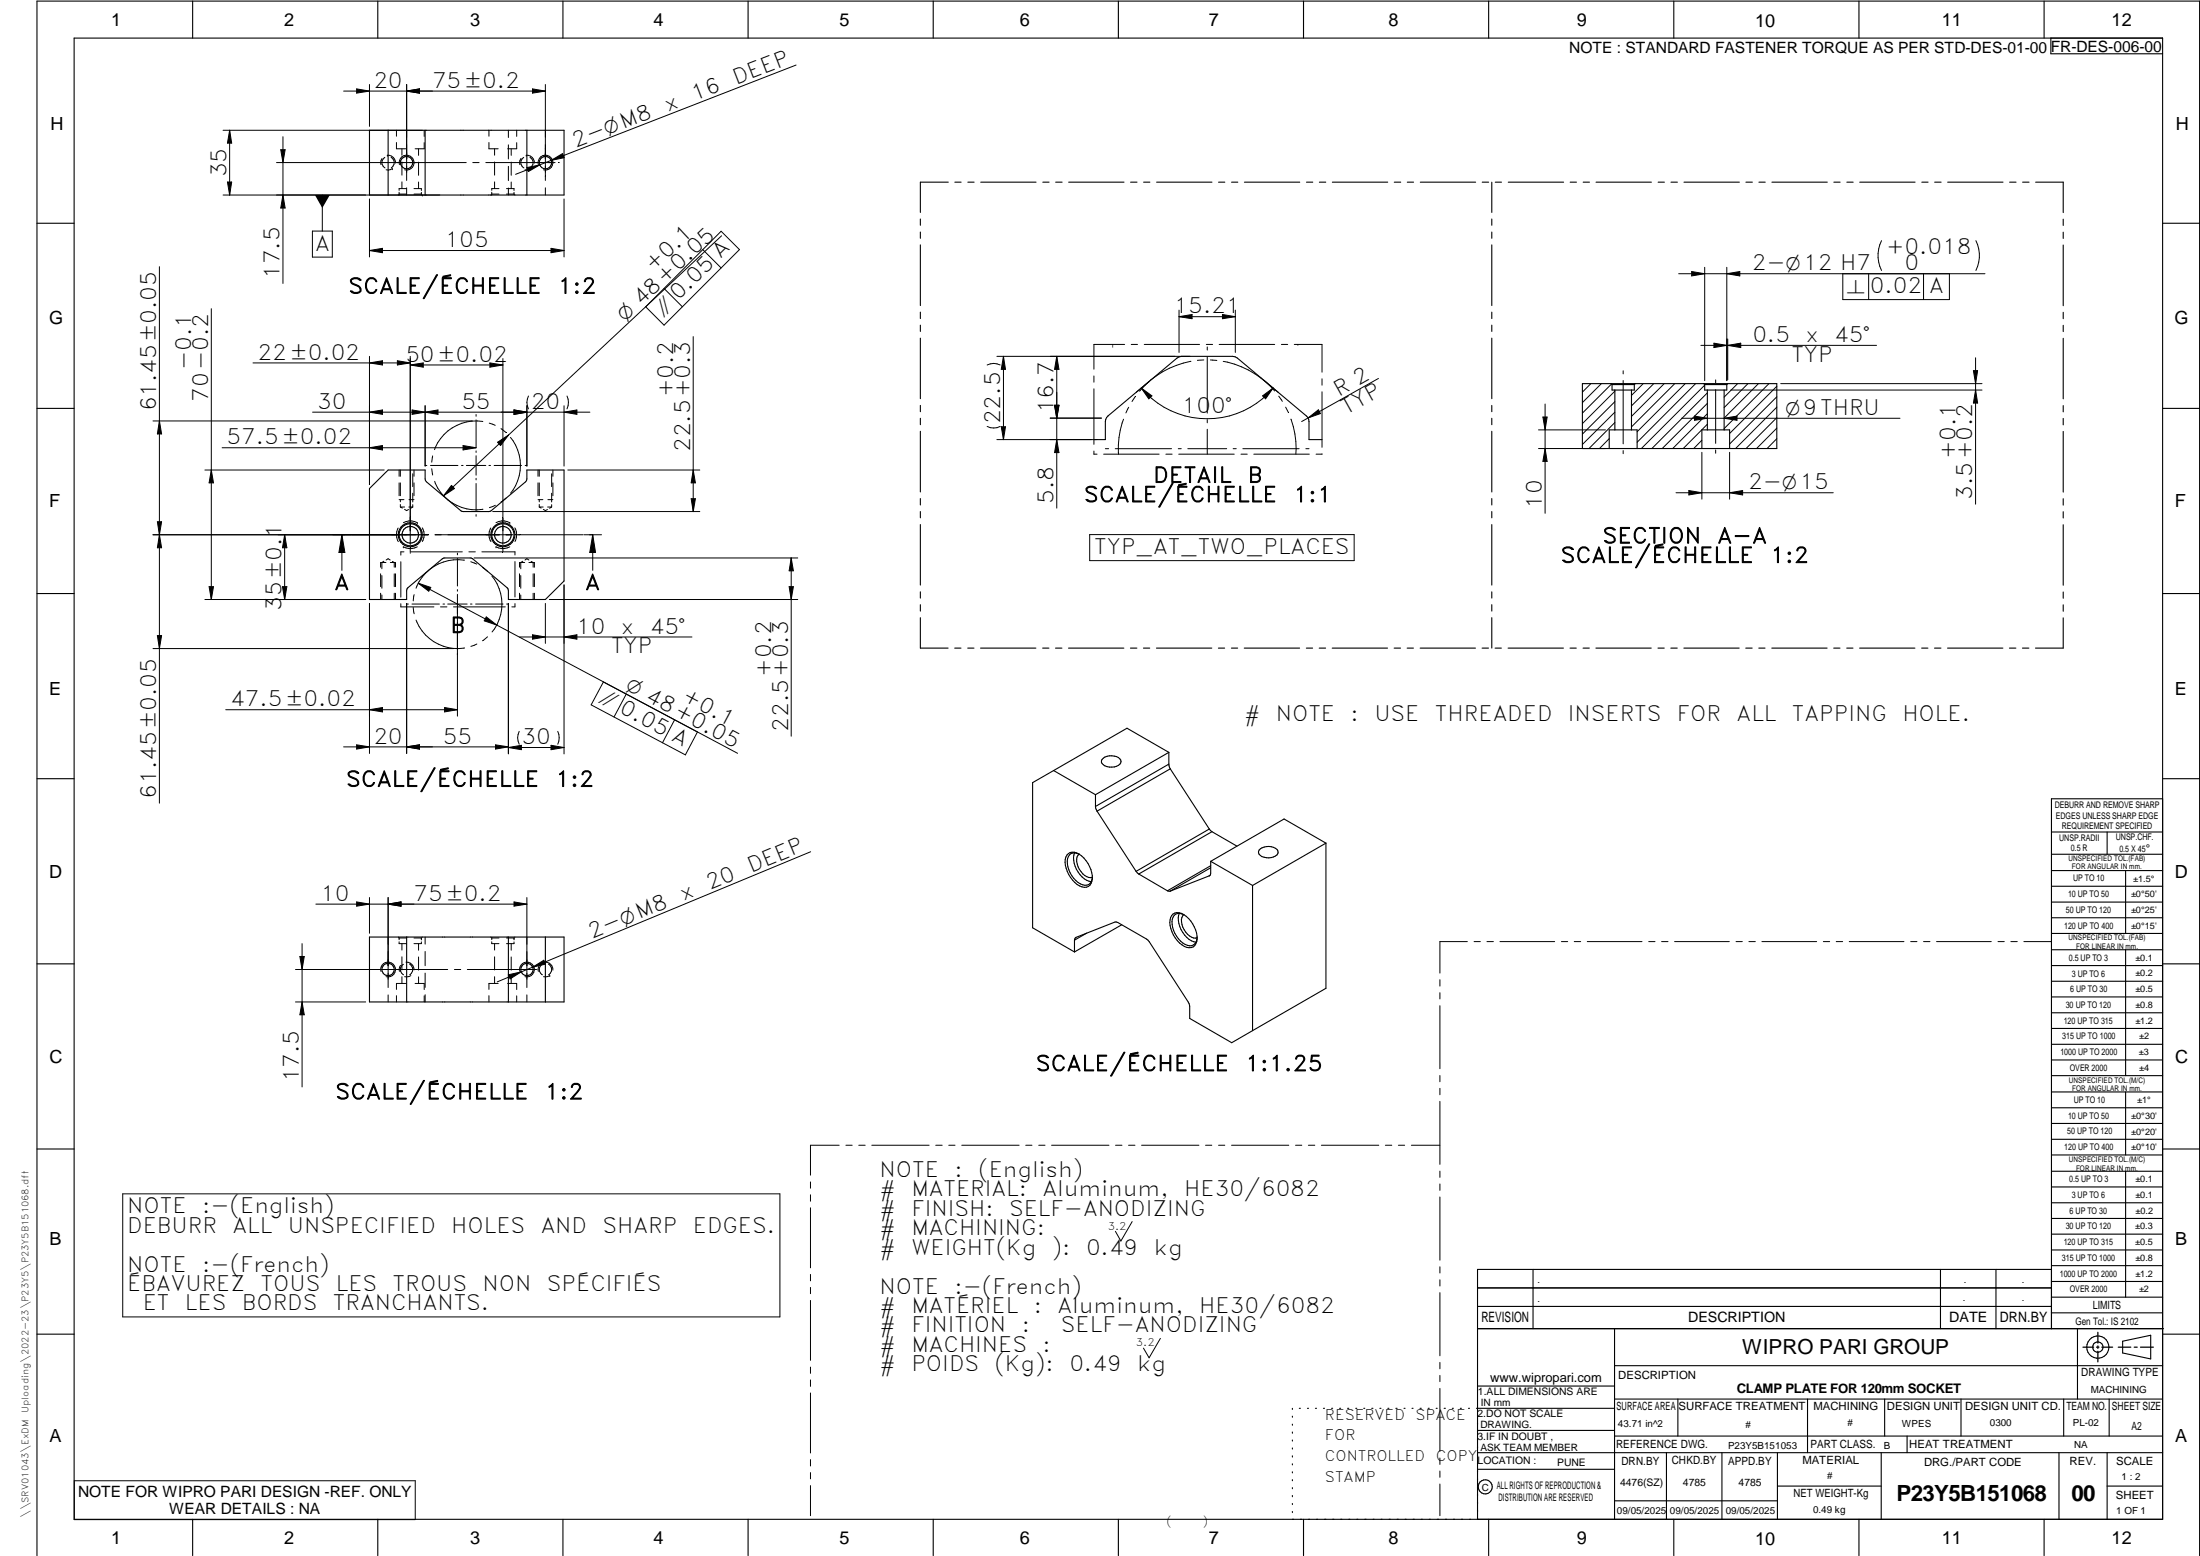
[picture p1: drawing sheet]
<svg xmlns="http://www.w3.org/2000/svg" width="594mm" height="420mm" viewBox="0 0 594 420" stroke-linecap="round" stroke-linejoin="round" font-family="sans-serif">
<g fill="none" stroke="#000" stroke-width=".3">
<path d="M20 10.3h564v400h-564zM52 .3v10M102 .3v10M152 .3v10M202 .3v10M252 .3v10M302 .3v10M352 .3v10M402 .3v10M452 .3v10M502 .3v10M552 .3v10"/>
<path d="M553.8 10.3v4.2h30.2M99.8 35.2h52.5v17.5h-52.5zM104.8 35.2v17.5M114.8 35.2v17.5M142.3 35.2v17.5M248.5 59.1v1.7M256.1 49.2h-7.6v8.2M257.8 49.2h1.7M261.4 49.2h1.7M264.8 49.2h15M281.6 49.2h1.7M285.1 49.2h1.7"/>
<path d="M288.6 49.2h14.9M305.3 49.2h1.7M308.8 49.2h1.7M312.3 49.2h15M329.1 49.2h1.6M332.6 49.2h1.7M336 49.2h15M352.8 49.2h1.7M356.3 49.2h1.7M359.8 49.2h14.9M376.5 49.2h1.7M380 49.2h1.7"/>
<path d="M383.5 49.2h15M400.3 49.2h1.7M402.8 49.2v8.2M402.8 59.1v1.7M403.8 49.2h1.7M407.3 49.2h14.9M424 49.2h1.7M427.5 49.2h1.7M431 49.2h14.9M447.8 49.2h1.6M451.2 49.2h1.8M454.7 49.2h15"/>
<path d="M471.5 49.2h1.7M475 49.2h1.7M478.5 49.2h14.9M495.2 49.2h1.7M498.7 49.2h1.7M502.2 49.2h14.9M519 49.2h1.7M522.4 49.2h1.8M525.9 49.2h15M542.7 49.2h1.7M546.2 49.2h1.7M549.7 49.2h7.4v8.2"/>
<path d="M557.1 59.2v1.7M10 60.3h10M248.5 62.7v1.6M248.5 66.1v16.4M402.8 62.7v1.6M402.8 66.1v16.4M557.1 62.7v1.7M557.1 66.2v16.3M584 60.3h10M248.5 84.3v1.7M248.5 87.8v1.7M248.5 91.3v16.4"/>
<path d="M402.8 84.3v1.7M402.8 87.8v1.7M402.8 91.3v16.4M557.1 84.3v1.8M557.1 87.8v1.7M557.1 91.4v16.3M10 110.3h10M248.5 109.5v1.7M248.5 112.9v1.8M248.5 116.5v16.3M295.4 118.7h3.1v-4.9l.3-1.1 19-16 1.3-.5h13.8l1.2 .5 19.1 16 .3 1.1v4.9h3.5M402.8 109.5v1.7"/>
<path d="M402.8 112.9v1.8M402.8 116.5v16.3M427.3 103.6h52.5v17.5h-52.5zM435.1 103.6l.2 .2M435.3 103.8h6M435.3 103.8v1.5h6v-1.5M436.1 105.3v10.8M440.6 105.3v10.8M441.6 103.6l-.3 .2M460.1 103.6l.2 .2M460.3 103.8h6M460.3 103.8v1.5h6v-1.5"/>
<path d="M461 105.3v10.8M465.6 105.3v10.8M466.5 103.6l-.2 .2M557.1 109.5v1.7M557.1 113v1.7M557.1 116.5v16.4M584 110.3h10M99.8 131.9l5-5h10v2.4l.3 .8 9.4 7.8 .6 .2h6.9l.6-.2 9.3-7.8 .4-.8v-2.4h10v30l-5 5h-10v-2.4l-.4-.8-9.3-7.8-.6-.2h-6.9l-.6 .2-9.4 7.8-.3 .8v2.4h-10zM248.5 134.6v1.8M248.5 138.1v1.7M402.8 134.6v1.8M402.8 138.1v1.7"/>
<path d="M434.5 121.1v-5h7.6v5M459.6 121.1v-5h7.5v5M557.1 134.7v1.7M557.1 138.2v1.7M248.5 141.6v16.4M248.5 159.8v1.7M402.8 141.6v16.4M402.8 159.8v1.7M557.1 141.7v16.3M557.1 159.9v1.6M10 160.3h10M248.5 166.8v8.2h7.5"/>
<path d="M248.5 163.3v1.7M257.8 175h1.7M261.3 175h1.7M264.8 175h14.9M281.6 175h1.6M285 175h1.8M288.5 175h15M305.3 175h1.7M308.8 175h1.7M312.3 175h14.9M329 175h1.7M332.5 175h1.7"/>
<path d="M336 175h14.9M352.8 175h1.7M356.2 175h1.8M359.7 175h15M376.5 175h1.7M380 175h1.7M383.5 175h14.9M400.2 175h1.7M402.8 163.3v1.7M402.8 166.8v8.2M403.7 175h1.7M407.2 175h15"/>
<path d="M424 175h1.7M427.5 175h1.7M430.9 175h15M447.7 175h1.7M451.2 175h1.7M454.7 175h14.9M471.4 175h1.8M474.9 175h1.7M478.4 175h15M495.2 175h1.7M498.7 175h1.7M502.2 175h14.9"/>
<path d="M518.9 175h1.7M522.4 175h1.7M525.9 175h14.9M542.6 175h1.8M546.1 175h1.8M557.1 166.8v8.2h-7.5M557.1 163.3v1.8M584 160.3h10M10 210.3h10M284.5 208.1l11.3 6.5M295.8 214.6v3.2M295.8 217.8l.4 1.2"/>
<path d="M296.2 219l10.6 16.3M297.9 204.7a3.6 3.6 0 0 1 4.7 .5 1.63 1.63 0 0 1-1.7 1.9h-.7a2.3 2.3 0 0 1-2.8-1.7zM315.6 206.3l-19.8 11.5M315.6 206.3l.4 1.3M315.6 203.2l-11.3-6.6-25.5 14.7v39.2l11.3 6.5M315.6 203.2l-19.8 11.4M315.6 203.2v3.1M316 207.6l10.6 16.3M316 207.6l-19.8 11.4M584 215.7h-30v143.1M584 210.3h10M290.2 230.3a6.5 6.5 0 0 0 4.5 7.8"/>
<path d="M290.2 230.3l1.3 .4M290.2 230.3a2.16 2.16 0 0 0-2 3 6.6 6.6 0 0 0 4.8 5.8 1.98 1.98 0 0 0 2-2.3M291.4 230.6a3.6 3.6 0 0 0 .5 4.8 2.89 2.89 0 0 0 3.1 1.5M291.4 230.6a7.8 7.8 0 0 1 3.4 7.4l-.5 1-.4 .4M291.4 230.6a2.29 2.29 0 0 0-2.7-.3 2.29 2.29 0 0 0-1.1 2.5 7.9 7.9 0 0 0 4.6 6.7l1.2 .1 .5-.2M306.8 235.3l.7 .7M307.5 236l7.7 4.5M326.5 236.5l-10.5 4.1M326.6 223.9l.7 .7M326.6 223.9l-19.8 11.4M326.7 236.4l-.2 .1M326.9 234.3l-10.9 6.3"/>
<path d="M326.9 233.8l-11.7 6.7M326.9 232.6l11.3 6.5M326.9 232.6v3.2l-.1 .5-.3 .2M327.3 224.6l6.7 3.9M327.3 224.6l-19.8 11.4M338.2 239.1v39.2M340.4 229.2a3.6 3.6 0 0 1 4.7 .5 1.56 1.56 0 0 1-1.8 1.9h-1.3a1.92 1.92 0 0 1-2.2-1.7zM358 227.7v39.2l-19.8 11.4M358 227.7l-11.3-6.6-19.8 11.5M358 227.7l-19.8 11.4M554 224.7h30M554 230.7h30"/>
<path d="M554 235.1h30M554 239.3h30M569 224.7v6M574 235.1v17M99.8 253h52.5v17.6h-52.5zM109.8 253v17.6M137.3 253v17.6M147.3 253v17.6M290.1 253.9l.5-.8 10.5-4.1 .7 .1 7.8 4.5 .7 .7 10.6 16.3 .4 1.2v3.2l11.3 6.6 5.6-3.3M290.1 253.9v3.1M293.4 252l-3.3 1.9M302.9 249.7l-12.8 7.3"/>
<path d="M315.2 240.5l.8 .1M316.8 246.8a2.9 2.9 0 0 1 3.5 .6 7 7 0 0 1 2.6 7.4 2.26 2.26 0 0 1-3.7 .3 7.5 7.5 0 0 1-3.1-7.3zM318.5 246.6a6.5 6.5 0 0 0 4.5 7.8M319.7 247a3.8 3.8 0 0 0 .5 4.7 2.89 2.89 0 0 0 3.1 1.5M319.7 247a2.02 2.02 0 0 0-2.2-.2 2.02 2.02 0 0 0-1 2.1 6.9 6.9 0 0 0 4.8 6.5 1.99 1.99 0 0 0 2-2.3M554 243.6h30M554 247.8h30M554 252.1h30M554 256.5h30M574 256.5v33.9M10 260.3h10M554 260.7h30"/>
<path d="M554 265h30M554 269.2h30M554 273.5h30M554 277.7h30M584 260.3h10M554 282h30M554 286.2h30M554 290.4h30M554 294.9h30M554 299.1h30M574 294.9v17M10 310.3h10"/>
<path d="M554 303.4h30M554 307.6h30M554 311.9h30M554 316.3h30M574 316.3v34M584 310.3h10M554 320.5h30M554 324.8h30M554 329h30M554 333.2h30M554 337.5h30M399 358.8h185.2"/>
<path d="M399 352.8h155M399 347.8h155M414 342.8v16M436 358.8v51.5M524 342.8v16M539 342.8v16M554 341.8h30M554 346h30M554 350.3h30M554 354.5h30M554 342.8h-155v67.5M561 358.8v19"/>
<path d="M10 360.3h10M399 374.3h37M436 377.8h148M453.1 377.8v10M488.1 377.8v14.5M508.9 377.8v10M529.5 377.8v10M557.3 377.8v10M569.5 377.8v10M573.2 362.2l7.6-1.6v6.3l-7.6-1.6zM584 368.8h-148M584 360.3h10"/>
<path d="M349 380.3v.3M349 382.4v.3M349 384.6v.3M349 386.7v.3M349 388.8v.3M349 391v.3M349 393.1v.3M349 395.3v.3M349 397.4v.3M349 399.5v.3M350.9 380.3h.2M353.1 380.3h.2"/>
<path d="M355.2 380.3h.3M357.4 380.3h.3M359.6 380.3h.3M361.7 380.3h.3M363.9 380.3h.3M366.1 380.3h.3M368.3 380.3h.2M370.4 380.3h.3M372.6 380.3h.3M374.8 380.3h.3M376.9 380.3h.4M379.1 380.3h.3"/>
<path d="M381.3 380.3h.3M383.4 380.3h.4M385.6 380.3h.3M387.8 380.3h.3M390 380.3h.3M392.2 380.3h.3M394.3 380.3h.3M396.5 380.3h.3M398.7 380.3h37.3M399 396.7h37M399 392.3h185M399 386.2h37"/>
<path d="M436 387.8h148M450 392.3v18M465 392.3v18M480 392.3v18M508 392.3v18M515 387.8v4.5M556 392.3v18M569 392.3v18M52 410.3v9.7M102 410.3v9.7M152 410.3v9.7M202 410.3v9.7"/>
<path d="M252 410.3v9.7M302 410.3v9.7M349 401.7v.3M349 403.8v.4M349 406v.3M349 408.1v.3M352 410.3v9.7M402 410.3v9.7M436 405.3h44M452 410.3v9.7M480 401.3h28M502 410.3v9.7"/>
<path d="M552 410.3v9.7M569 401.3h15M10 420v-419.7h584v419.7"/>
<circle cx="109.8" cy="43.9" r="1.66"/>
<circle cx="147.3" cy="43.9" r="1.67"/>
<circle cx="110.8" cy="144.4" r="2.25"/>
<circle cx="110.8" cy="144.4" r="3.3"/>
<circle cx="110.8" cy="144.4" r="2.99"/>
<circle cx="135.8" cy="144.4" r="2.26"/>
<circle cx="135.8" cy="144.4" r="3"/>
<circle cx="135.8" cy="144.4" r="3.3"/>
<circle cx="104.8" cy="261.8" r="1.67"/>
<circle cx="142.3" cy="261.8" r="1.67"/>
<circle cx="566.5" cy="363.7" r="1.39"/>
<circle cx="566.5" cy="363.8" r="3"/>
<circle cx="401.1" cy="401.5" r="1.9"/>
</g>
<g fill="none" stroke="#000" stroke-width=".27">
<path d="M215 17.6l-66.2 25.7M60.2 35.2h53.9M62 35.2l.6 3.5h-1.2zM62 35.2v17.5M76.4 36.9v39.6M92.8 24.6h54.5M96.3 24l3.5 .6-3.5 .5zM99.8 22.8v11.3M107.1 38.5v1.7h2.5M107.1 35.2v1.6M109.8 22.8v25.9M109.8 24.6l3.5-.6v1.1z"/>
<path d="M114.5 38.5v1.7h-2.4M114.5 35.2v1.6M132 38.5v1.7h2.5M132 35.2v1.6M137.3 35.2v1.9M137.3 39.1v3.8M139.5 38.5v1.7h-2.4M139.5 35.2v1.6M143.8 24l3.5 .6-3.5 .5zM147.3 22.8v25.9M60.2 52.7h58.5M61.4 49.1h1.2l-.6 3.6z"/>
<path d="M74.7 43.9h51.2M75.8 40.4h1.2l-.6 3.5zM76.4 52.7l.6 3.5h-1.2zM87 52.7v9.7M99.8 53.7v15.7M103.1 42.8l-.3 1.1 .1 .6M103.9 42.5a1.63 1.63 0 0 0 .1 2.8M104.6 41.9a2.04 2.04 0 0 1 2.2 2.1M104.6 41.9h.1M105.6 42.5a1.63 1.63 0 0 1 .1 2.8M106 45.6h.1M106 45.6l-1.1 .3-.6-.1"/>
<path d="M107.6 52.6v.1M107.8 52.4h2M107.8 52.4h.1M107.8 51.9v.5M107.9 44.5a2 2 0 0 1 1.7-2.6 2 2 0 0 1 2.2 2.2 2 2 0 0 1-2.5 1.7M108.5 40.2v1.7M108.5 43.7v3.6M108.5 49.1v1.8M109.8 50.9h-2v.5M109.8 50.7v2M111.8 50.9h2v.5M111.8 52.4h2"/>
<path d="M113 40.2v1.8M113 43.8v3.5M113 49.1v1.8M113.8 52.4l.1 .1M113.8 51.9v.5M114 52.7h.1M127.7 43.9h1.7M131.2 43.9h18.7M132.6 52.6l-.1 .1M132.8 52.4h1.9M132.8 52.4h.1M132.8 51.9v.5"/>
<path d="M133.6 40.2v1.7M133.6 43.7v3.6M133.6 49.1v1.8M134.7 50.9h-1.9v.5M136.8 50.9h2v.5M136.8 52.4h2M137.3 44.9v3.9M137.3 50.8v1.9M138 40.2v1.8M138 43.8v3.5M138 49.1v1.8M138.8 52.4l.1 .1"/>
<path d="M138.8 51.9v.5M139 52.6l.1 .1M140.7 42.8l-.4 1.1 .1 .6M141.4 42.5a1.63 1.63 0 0 0 .1 2.8M142.1 41.9a1.98 1.98 0 0 1 2.2 2.2M142.1 41.9h.1M142.3 45.3l3.4-.8-3 1.8zM143.1 42.5a1.63 1.63 0 0 1 .1 2.8M143.4 45.6l-1 .3-.6-.1M143.4 45.6h.1M145.4 44.5a2 2 0 0 1 1.7-2.6 2 2 0 0 1 2.2 2.2 2 2 0 0 1-2.5 1.7M147.3 50.7v2"/>
<path d="M148.8 43.3l3.1-1.8 .4 1.1zM148.8 43.3l-9.6 3.8M151 43.9h.1M152.3 53.7v15.7M43 72v144.9M84.4 62.4h5.3v7h-5.3zM99.8 67.6l3.5-.5v1.1zM99.8 67.6h52.5M148.8 67.1l3.5 .5-3.5 .6zM179.3 77.9l5 4.9M189.8 67.4l4.9 4.9M194.7 62.4l5 5-20.4 20.4-4.9-5z"/>
<path d="M194.9 63.7l-57.6 53.8M453.3 73.9h82.7M456.8 73.3l3.5 .6-3.5 .6zM460.3 72.2v30.6M466.3 73.9l3.5-.6v1.2zM466.3 72.2v30.6M504.6 73.9v7M508.1 65a9 9 0 0 0 0 8M519.4 73.9v7M526.4 73.9v7h-28.8v-7M533.6 65a9 9 0 0 1 0 8M57.1 83.4v78.5"/>
<path d="M68.3 98h42.5M99.8 96.2v34.7M99.8 98l3.5-.6v1.2zM107.3 97.4l3.5 .6-3.5 .6zM110.8 96.2v50.8M110.8 98.6l3.5-.6v1.1zM110.8 98.6h25M132.3 98l3.5 .6-3.5 .5zM135.8 96.8v50.2M187.2 90.9v47.2M266.6 98.6a3.9 3.9 0 0 1 3.5 0M269.2 96.2h52.1"/>
<path d="M271 96.2v22.5M271 96.2l.5 3.5h-1.1zM285.4 96.2v41M285.4 96.2l.6 3.5h-1.2zM300.5 93v.3M300.5 93.6v.1M303.7 93h-8.3v6.7M305.5 93h1.7M309 93h14.9M318.4 83.7v11.5M318.4 85.5l3.5-.6v1.2zM318.4 85.5h15.2"/>
<path d="M321.6 97.6a23.7 23.7 0 0 0-13.9 8M325.1 97.2l-1.7 .1M325.7 93h1.7M326 93.7v.8M326 96.4v15.1M326.8 97.2l1.8 .1M329.2 93h15M330.1 84.9l3.5 .6-3.5 .6zM330.3 97.6a23.9 23.9 0 0 1 13.9 8M333.6 83.7v11.5M346 93h1.7M349.5 93h7.5v7.5"/>
<path d="M350.5 93.1v.1M459.3 93.3h47.4M462.8 92.7l3.5 .6-3.5 .6zM466.5 93.3l3.6-.6v1.2zM466.5 91.5v11M533.5 96.6v39.5M41.3 113.7h86.2M43 113.7l.6 3.5h-1.1zM84.4 111.3h74.9M99.8 111.3l3.5-.6v1.2zM111.3 110.7l7 1.2v-1.2l-7 1.2zM114.8 109.6v16.3"/>
<path d="M128.6 111.9v.5M128.6 113.4v7.4M130.4 113.8a12 12 0 0 0-13.1 7.6M132.1 114.3l1.6 .6M134.4 119.4l2.9-1.9-2.1 2.8zM135.3 115.7l1.3 1.1M137.3 117.5l-17.5 16.4M137.8 118.1a11.9 11.9 0 0 1 .1 15.1M138.8 110.7l3.5 .6-3.5 .6zM142.3 109.6v16.3M142.7 106.9a3.8 3.8 0 0 0 0 3.5M152.3 109.6v16.3"/>
<path d="M152.3 111.3l3.5-.6v1.2zM153.1 106.9a4.1 4.1 0 0 1 0 3.5M266.6 115.1a3.9 3.9 0 0 0 3.5 0M269.2 118.7h26.9M270.4 115.2h1.1l-.5 3.5zM283.6 112.9h13.8M284.8 109.4h1.2l-.6 3.5zM285.4 118.7l.6 3.5h-1.2zM295.4 101.5v1.7M295.4 105v15M303.4 113.2a22.4 22.4 0 0 0-1.4 9.4M304.8 110l-.8 1.5"/>
<path d="M306.6 107.1l-.9 1.3M308.2 104.8a23.2 23.2 0 0 0 35.6 0M308.2 104.8l2.9 2.1-.9 .8zM310.3 103l-3.5 2.9M326 113.3v.9M326 115.9v6.7M340.9 106.9l2.9-2.1-2 2.9zM341.2 102.6l3.9 3.3M345.3 107l1 1.4M347.2 109.9l.7 1.5M348.6 113.2a22.9 22.9 0 0 1 1.3 9.4M353.2 112.9l2.8-2.2 .6 1z"/>
<path d="M357 102.3v1.7M357 105.8v15M372.2 102.2l-20.7 11.6M415.5 116.1h18M416.6 112.6h1.2l-.6 3.5zM417.2 109.1v29.5M429.6 103.6l-2.3 2.3M432.4 103.6l-5.1 5.1M434.5 118.4l-2.6 2.7M435.2 103.7l-7.9 7.8M436.1 105.6l-8.8 8.8M436.1 108.5l-8.8 8.7"/>
<path d="M436.1 111.3l-8.8 8.7M436.1 114.1l-7 7M438.3 100.1v.9M438.3 102.7v17.1M443.7 103.6l-3.1 3.2M446.6 103.6l-6 6M449.4 103.6l-8.8 8.8M452.2 103.6l-11.6 11.7M454.1 112.9h59M455.1 103.6l-13 13M457.6 112.4l3.4 .5-3.4 .6zM457.9 103.6l-15.8 15.8"/>
<path d="M459.6 118.9l-2.2 2.2M460.3 104l-17.1 17.1M461 111.7l-9.3 9.4M461 106.1l-14.9 15M461 114.6l-6.5 6.5M461 108.9l-12.1 12.2M463.3 102.6v.8M463.3 105.2v14.5M465.6 112.9l3.4-.5v1.1zM467.4 105.3h67.8M469.2 103.6l-3.6 3.6M472 103.6l-6.4 6.5"/>
<path d="M474.8 103.6l-9.2 9.3M477.7 103.6l-12.1 12.1M479.8 109.9l-11.1 11.2M479.8 112.8l-8.3 8.3M479.8 104.3l-12.7 12.8M479.8 107.1l-12.7 12.8M479.8 115.6l-5.5 5.5M479.8 118.4l-2.6 2.7M480.9 103.6h54.3M532.9 100.1h1.1l-.5 3.5zM533.5 105.3l.5 3.5h-1.1zM55.3 126.9h48.5"/>
<path d="M57.1 126.9l.6 3.5h-1.2zM60 120.9h68.6M99.8 120.9l3.5-.6v1.2zM107.8 134.9h1.3M107.8 126.9v1.7M107.8 130.4v3.5M108.1 134.9v.6M108.1 136.2v.7M108.1 126.9v1.7M108.1 130.4v3.5M108.1 136.9l.6 .3M108.1 136.9h1.2"/>
<path d="M109.3 137.5l.5 .4 .5-.3M110.4 136.9h1.1M110.4 134.9h1.4M111.5 136.3v.6M111.5 136.9l-.6 .3M111.5 127.9v3.5M111.5 133.2v2.4M111.8 126.9v1.7M111.8 130.4v3.5M114.8 125.7h.5M116.2 125.7h7.4M116.6 126.6l.2 1.7"/>
<path d="M116.8 123.1l-.2 1.7M117.4 130a11.9 11.9 0 0 0 13 7.5M121.9 131.1l.8 .8-2.9 2zM124.6 125.7h.4M125 120.3l3.6 .6-3.6 .6zM125.9 125.7h5.3M128.6 121.8v.4M128.6 123.1v5.2M128.6 129.2v.4M128.6 130.6v7.4M128.6 138.9v.5M132 125.7h.5"/>
<path d="M133 138.1h56M133.4 125.7h7.4M133.8 136.4l-1.6 .7M136.6 134.5l-1.3 1.1M141.8 125.7h.5M145.3 126.9v1.7M145.3 130.4v3.5M145.3 134.9h1.3M145.6 134.9v.6M145.6 136.2v.7M145.6 126.9v1.7M145.6 130.4v3.5"/>
<path d="M145.6 136.9l.5 .3M145.6 136.9h1.1M146.7 137.5l.6 .4 .5-.3M147.9 136.9h1.1M147.9 134.9h1.4M149 136.3v.6M149 136.9l-.6 .3M149 127.9v3.5M149 133.2v2.4M149.3 126.9v1.7M149.3 130.4v3.5M153.3 126.9h35.7"/>
<path d="M186.6 134.7h1.2l-.6 3.4zM187.2 126.9l.6 3.5h-1.2zM295.4 121.8v.8h.8M298 122.6h15M298.5 121.2h.9M301.2 121.2h15.2M314.8 122.6h1.7M318.2 121.2h.8M318.3 122.6h15M320.8 121.2h10.5M333 121.2h.8M335.1 122.6h1.7"/>
<path d="M335.6 121.2h15.2M338.6 122.6h15M352.6 121.2h.9M357 122.6h-1.6M415.5 121.1h18M417.2 121.1l.6 3.5h-1.2zM438.3 121.7v.8M452.6 133.1h42.4M456.1 132.5l3.5 .6-3.5 .5zM459.6 122.1v12.7M463.3 121.5v.9M467.1 122.1v12.7"/>
<path d="M467.1 133.1l3.5-.6v1.1zM41.3 144.4h74.4M42.5 140.9h1.1l-.6 3.5zM43 144.4l.6 3.5h-1.1zM56.5 158.4h1.2l-.6 3.5zM76.3 158.4h1.2l-.6 3.5zM76.9 144.4l.6 3.5h-1.2zM76.9 144.4v17.5M92.3 144.4l.8 4.8h-1.6zM92.3 144.4v9.6M102.8 154.9v3.5M102.9 151.9l-.1 1.3"/>
<path d="M103.1 155.4v3.4M103.7 151.6l-.6 .3v1.7M104.2 151.9h-1.2M105.4 151.2l-.6-.3-.5 .3M105.4 151.9h1.1M106 151.6l.5 .3v1.3M106.5 154.9v3.5M106.7 151.9l.1 1.3M106.8 154.9v3.5M107.5 142.6a3.7 3.7 0 0 0 .1 3.7M108.2 151.7v9.5M108.9 147.7h.1"/>
<path d="M108.9 141.1a3.9 3.9 0 0 1 3.8 0M108.9 147.7a3.9 3.9 0 0 0 3.8 0M109.1 149h-.9v.9M110.8 148.1v1M110.8 149.3v.1M110.9 149h13.9M112.7 141.1h.1M112.9 157.5l3.4 1.1-.5 1zM112.9 157.5l21.2 11.3M114 142.5a3.6 3.6 0 0 1 0 3.7M117.5 144.4h20.9M123.5 149.4v.4"/>
<path d="M123.5 150.8v7.4M123.5 159.2v.4M125.4 151.3a12 12 0 0 0-13.1 7.5M126.6 149h1.7M127.1 151.7l1.6 .6M128 150.7h87.4M130.1 149h9v.9M130.3 153.2l1.3 1.1M132.5 142.6a3.5 3.5 0 0 0 .1 3.7M132.8 155.6a11.9 11.9 0 0 1 .1 15M133.9 147.7h.1M133.9 141.1a3.8 3.8 0 0 1 3.8 0"/>
<path d="M133.9 147.7a3.8 3.8 0 0 0 3.8 0M135.8 148.1v.8M137.7 141.1h.1M139 142.5a3.7 3.7 0 0 1 .1 3.7M139.1 151.6v9.6M139.5 144.4h17.9M140.3 154.9v3.5M140.4 151.9l-.1 1.3M140.6 155.4v3.4M141.2 151.6l-.6 .3v1.7M141.7 151.9h-1.2M142.8 151.2l-.5-.3-.5 .3"/>
<path d="M142.8 151.9h1.3M143.4 151.6l.6 .3v1.3M144 154.9v3.5M144.2 151.9l.1 1.3M144.3 154.9v3.5M152.3 157.9v45.7M157.6 144.4h4.8M160.1 144.4l.7 4.8h-1.5zM160.1 144.4v9.6M213.1 158.4h1.1l-.6 3.5zM213.6 150.7v48.1M213.6 150.7l.6 3.4h-1.1z"/>
<path d="M294.3 144.4h71.4v7h-71.4zM41.3 175.1h81.2M42.5 171.6h1.1l-.6 3.5zM55.3 161.9h43.5M99.8 162.9v40.6M102.8 160.2v1.7M103.1 160.7v1.2M106.5 160.2v1.7M106.8 160.2v1.7M108.2 163v.9h9M109.8 162.9v40.6M109.8 163.1h.5"/>
<path d="M111.2 163.1h7.5M111.6 164l.2 1.7M111.8 160.6l-.2 1.7M112.3 167.4a12 12 0 0 0 13.1 7.6M118.9 163.9h1.8M119.6 163.1h.5M120.9 163.1h5.2M122.5 163.9h13.9M123.5 160.5v32.9M127 163.1h.5M128.4 163.1h7.4M128.8 173.9l-1.6 .6"/>
<path d="M131.3 166.6l2.8 2.2-3.3-1.2zM131.6 172l-1.3 1M134.1 168.8l65.1 34.6M136.8 163.1h.5M137.3 162.9v40.7M139.1 163v.9h-.9M140.3 160.2v1.7M140.3 172h46.6M140.6 160.7v1.2M143.8 171.4l3.5 .6-3.5 .6zM144 160.2v1.7M144.3 160.2v1.7"/>
<path d="M147.3 162.9v10.8M148.3 161.9h67.1M152.3 172l3.5-.6v1.2zM61 191.6h62.5M99.8 191.6l3.5-.5v1.1zM120.1 191.1l3.4 .5-3.4 .6zM140.2 197.5a3.8 3.8 0 0 0 0 3.5M150.6 197.5a4.1 4.1 0 0 1 0 3.5M162.9 184.1l25.4 13.6-3.2 6.1-25.5-13.5zM169.1 187.4l-3.3 6.2M182.2 194.4l-3.3 6.2M92.8 201.7h44.5"/>
<path d="M96.3 201.1l3.5 .6-3.5 .6zM109.8 201.7l3.5-.6v1.2zM133.8 201.1l3.5 .6-3.5 .6zM137.3 201.8h15M137.3 201.8l3.5-.5v1.1zM148.8 201.3l3.5 .5-3.5 .6zM218.9 230l-84.6 35.1M81 258.3h1.2l-.6 3.5zM81.6 254.8v38.7M85.3 244.1h57M96.3 243.5l3.5 .6-3.5 .6zM99.8 242.4v9.6"/>
<path d="M104.8 244.1l3.5-.6v1.2zM104.8 242.4v24.3M107.6 253v.1M107.7 253.2l.1 .1M107.8 253.3v.4M107.8 254.3v.5h2M107.8 253.3h2M108.5 254.8v1.7M108.5 258.4v3.5M109.6 259.8a2.03 2.03 0 0 1 2.2 2.1M111.8 253.3h2M113 254.8v1.8"/>
<path d="M113 258.4v3.6M113.8 253.3h.1M113.8 253.3v.5M113.8 254.3v.5h-2M114 253v.1M114.8 253v1.9M114.8 256.9v3.9M132.5 253l.1 .1M132.7 253.2l.1 .1M132.8 253.3v.4M132.8 254.3v.5h1.9M132.8 253.3h1.9"/>
<path d="M133.6 254.8v1.7M133.6 258.4v3.5M136.8 253.3h2M138 254.8v1.8M138 258.4v3.6M138.8 253.3h.1M138.8 253.3v.5M138.8 254.3v.5h-2M138.8 243.5l3.5 .6-3.5 .6zM139.1 253l-.1 .1M142.3 242.4v24.3M147.1 259.8a2.04 2.04 0 0 1 2.2 2.2"/>
<path d="M147.1 259.8h.1M396.2 254.3h-7.4v8.5M398.1 254.3h1.6M401.5 254.3h1.8M405 254.3h14.8M421.6 254.3h1.7M425.1 254.3h1.7M428.6 254.3h14.8M445.2 254.3h1.7M448.7 254.3h1.7M452.2 254.3h14.8M468.8 254.3h1.7"/>
<path d="M472.3 254.3h1.7M475.8 254.3h14.8M492.4 254.3h1.7M495.8 254.3h1.8M499.4 254.3h14.7M516 254.3h1.6M519.4 254.3h1.8M522.9 254.3h14.8M539.5 254.3h1.7M543 254.3h1.7M546.5 254.3h7.4M79.8 270.6h19"/>
<path d="M79.8 261.8h41.1M81.6 270.6l.6 3.4h-1.2zM102.9 262.3a2 2 0 0 1 1.8-2.5 2 2 0 0 1 2.1 2.2 2 2 0 0 1-2.5 1.7M104.8 268.6v2M107.1 268.9v1.7M108.2 260.7l-.4 1 .1 .6M108.5 263.7v1.9M108.9 260.4a1.63 1.63 0 0 0 .1 2.8M109.6 265.6h-2.5v1.6M110.6 260.3a1.63 1.63 0 0 1 .1 2.9M110.9 263.4l-.5 .3h-1.1M112.1 265.6h2.4v1.6"/>
<path d="M113 263.8v1.8M114.5 268.9v1.7M114.8 262.8v3.8M114.8 268.6v2M122.7 261.8h1.7M126.2 261.8h18.7M132 268.9v1.7M133.6 263.7v1.9M134.5 265.6h-2.5v1.6M137.1 265.6h2.4v1.6M137.3 263.2l3.5-.8-3.1 1.9zM138 263.8v1.8"/>
<path d="M139.5 268.9v1.7M140.4 262.3a2 2 0 0 1 1.8-2.5 2 2 0 0 1 2.1 2.2 2 2 0 0 1-2.5 1.7M142.3 268.6v2M143.8 261.2l3-1.9 .5 1zM145.7 260.6l-.4 1.1 .1 .6M146.4 260.4a1.63 1.63 0 0 0 .1 2.8M148.1 260.3a1.63 1.63 0 0 1 .1 2.9M148.5 263.4h.1M148.5 263.4l-.6 .3h-1.1M388.8 264.5v1.8M388.8 268.1v1.6M388.8 271.6v17"/>
<path d="M388.8 290.4v1.7M388.8 293.9v1.7M388.8 297.4v17M218.9 319.2v1.6M226.6 309.2h-7.7v8.1M228.4 309.2h1.7M231.9 309.2h1.7M235.4 309.2h15.5M252.7 309.2h1.7M256.2 309.2h1.7M259.7 309.2h15.5M277 309.2h1.7"/>
<path d="M280.5 309.2h1.7M284 309.2h15.5M301.2 309.2h1.8M304.8 309.2h1.7M308.3 309.2h15.5M325.5 309.2h1.7M329.1 309.2h1.6M332.6 309.2h15.4M349.8 309.2h1.7M353.3 309.2h1.7M356.8 309.2h15.5M374.1 309.2h1.7"/>
<path d="M377.6 309.2h1.7M381.1 309.2h7.7M388.8 316.2v1.7M388.8 319.7v1.7M33.1 322.4h177.5v33.2h-177.5zM218.9 322.6v1.8M218.9 326.1v16.2M305.7 329.9l-3 5.2-1.5-2.6M388.8 323.2v17.1M218.9 344.1v1.8M218.9 347.6v1.7M218.9 351.2v16.1"/>
<path d="M388.8 342.1v1.6M388.8 345.6v1.7M388.8 349v17.1M218.9 369.1v1.7M218.9 372.6v1.8M218.9 376.1v16.2M313.3 361.4l-3 5.2-1.5-2.6M388.8 367.9v1.7M388.8 371.4v1.7M388.8 374.9v17M20.1 399.8h92v10.5h-92zM218.9 394.1v1.8"/>
<path d="M218.9 397.6v1.7M388.8 393.7v1.7M388.8 397.2v1.7M218.9 401.2v8.1M388.8 400.7v8.6"/>
</g>
<path d="M566.5 359.7v3M562.5 363.8h2.9M566.1 363.8h.7M566.5 363.4v.7M566.5 364.9v2.8M567.6 363.8h2.9M572 363.8h3.4M576.3 363.8h.8M578 363.8h3.5" fill="none" stroke="#000" stroke-width=".34"/>
<g fill="#000">
<path d="M62 35.2l.6 3.5h-1.2zM96.3 24l3.5 .6-3.5 .5zM109.8 24.6l3.5-.6v1.1zM143.8 24l3.5 .6-3.5 .5zM61.4 49.1h1.2l-.6 3.6zM76.4 52.7l.6 3.5h-1.2zM75.8 40.4h1.2l-.6 3.5zM85 52.7h4.1l-2.1 3.5zM142.3 45.3l3.4-.8-3 1.8zM148.8 43.3l3.1-1.8 .4 1.1zM99.8 67.6l3.5-.5v1.1zM148.8 67.1l3.5 .5-3.5 .6z"/>
<path d="M456.8 73.3l3.5 .6-3.5 .6zM466.3 73.9l3.5-.6v1.2zM99.8 98l3.5-.6v1.2zM107.3 97.4l3.5 .6-3.5 .6zM110.8 98.6l3.5-.6v1.1zM132.3 98l3.5 .6-3.5 .5zM271 96.2l.5 3.5h-1.1zM285.4 96.2l.6 3.5h-1.2zM318.4 85.5l3.5-.6v1.2zM330.1 84.9l3.5 .6-3.5 .6zM462.8 92.7l3.5 .6-3.5 .6zM466.5 93.3l3.6-.6v1.2z"/>
<path d="M43 113.7l.6 3.5h-1.1zM99.8 111.3l3.5-.6v1.2zM111.3 110.7l3.5 .6-3.5 .6zM114.8 111.3l3.5-.6v1.2zM138.8 110.7l3.5 .6-3.5 .6zM152.3 111.3l3.5-.6v1.2zM270.4 115.2h1.1l-.5 3.5zM284.8 109.4h1.2l-.6 3.5zM308.2 104.8l2.9 2.1-.9 .8zM340.9 106.9l2.9-2.1-2 2.9zM353.2 112.9l2.8-2.2 .6 1zM416.6 112.6h1.2l-.6 3.5z"/>
<path d="M457.6 112.4l3.4 .5-3.4 .6zM465.6 112.9l3.4-.5v1.1zM532.9 100.1h1.1l-.5 3.5zM533.5 105.3l.5 3.5h-1.1zM57.1 126.9l.6 3.5h-1.2zM99.8 120.9l3.5-.6v1.2zM121.9 131.1l.8 .8-2.9 2zM125 120.3l3.6 .6-3.6 .6zM134.4 119.4l2.9-1.9-2.1 2.8zM187.2 126.9l.6 3.5h-1.2zM186.6 134.7h1.2l-.6 3.4zM285.4 118.7l.6 3.5h-1.2z"/>
<path d="M417.2 121.1l.6 3.5h-1.2zM456.1 132.5l3.5 .6-3.5 .5zM467.1 133.1l3.5-.6v1.1zM42.5 140.9h1.1l-.6 3.5zM43 144.4l.6 3.5h-1.1zM56.5 158.4h1.2l-.6 3.5zM76.3 158.4h1.2l-.6 3.5zM76.9 144.4l.6 3.5h-1.2zM92.3 144.4l.8 4.8h-1.6zM112.9 157.5l3.4 1.1-.5 1zM160.1 144.4l.7 4.8h-1.5zM213.1 158.4h1.1l-.6 3.5z"/>
<path d="M213.6 150.7l.6 3.4h-1.1zM42.5 171.6h1.1l-.6 3.5zM131.3 166.6l2.8 2.2-3.3-1.2zM143.8 171.4l3.5 .6-3.5 .6zM152.3 172l3.5-.6v1.2zM99.8 191.6l3.5-.5v1.1zM120.1 191.1l3.4 .5-3.4 .6zM96.3 201.1l3.5 .6-3.5 .6zM109.8 201.7l3.5-.6v1.2zM133.8 201.1l3.5 .6-3.5 .6zM137.3 201.8l3.5-.5v1.1zM148.8 201.3l3.5 .5-3.5 .6z"/>
<path d="M81 258.3h1.2l-.6 3.5zM96.3 243.5l3.5 .6-3.5 .6zM104.8 244.1l3.5-.6v1.2zM138.8 243.5l3.5 .6-3.5 .6zM81.6 270.6l.6 3.4h-1.2zM137.3 263.2l3.5-.8-3.1 1.9zM143.8 261.2l3-1.9 .5 1z"/>
</g>
<g font-size="6">
<text x="512.1" y="405.2">P23Y5B151068</text>
<text x="559.4" y="405.2">00</text>
</g>
<g font-size="5.7">
<text x="100.8" y="23.7">20</text>
<text x="116.7" y="23.7">75±0.2</text>
<text x="198.8" y="22.9" transform="rotate(-21 198.8 22.9)">DEEP</text>
<text x="187.5" y="27.3" transform="rotate(-21 187.5 27.3)">16</text>
<text x="180.2" y="30.1" transform="rotate(-21 180.2 30.1)">x</text>
<text x="155.4" y="39.8" transform="rotate(-21 155.4 39.8)">2-OM8</text>
<text x="61.1" y="47.9" transform="rotate(-90 61.1 47.9)">35</text>
<text x="85.1" y="67.6">A</text>
<text x="120.1" y="66.8">105</text>
<text x="509.3" y="68.5">+0.018</text>
<text x="75.5" y="75.3" transform="rotate(-90 75.5 75.3)">17.5</text>
<text x="176.3" y="73.6" transform="rotate(-43 176.3 73.6)">+0.1</text>
<text x="473.1" y="73">2-O12 H7</text>
<text x="514.3" y="73">0</text>
<text x="94.1" y="79.2">SCALE/ÉCHELLE</text>
<text x="150.6" y="79.2">1:2</text>
<text x="504.9" y="79.2">0.02 A</text>
<text x="316.9" y="84.6">15.21</text>
<text x="473.2" y="92.4">0.5</text>
<text x="487.5" y="92.4">x</text>
<text x="495.3" y="92.4">45°</text>
<text x="51.6" y="99.9" transform="rotate(-90 51.6 99.9)">-0.1</text>
<text x="69.5" y="97.1">22±0.02</text>
<text x="109.5" y="97.7">50±0.02</text>
<text x="483.7" y="97.7">TYP</text>
<text x="181.8" y="107.2" transform="rotate(-90 181.8 107.2)">+0.2</text>
<text x="361.5" y="107.2" transform="rotate(-29 361.5 107.2)">R 2</text>
<text x="42.2" y="111.1" transform="rotate(-90 42.2 111.1)">61.45±0.05</text>
<text x="56.2" y="108.5" transform="rotate(-90 56.2 108.5)">70-0.2</text>
<text x="85.6" y="110.4">30</text>
<text x="124.6" y="110.4">55</text>
<text x="143.3" y="110.4">20</text>
<text x="284.5" y="111.6" transform="rotate(-90 284.5 111.6)">16.7</text>
<text x="319.1" y="111.6" transform="rotate(-1 319.1 111.6)">100°</text>
<text x="363.6" y="112.1" transform="rotate(-29 363.6 112.1)">TYP</text>
<text x="270.1" y="114.5" transform="rotate(-90 270.1 114.5)">22.5</text>
<text x="61.2" y="120">57.5±0.02</text>
<text x="186.3" y="122" transform="rotate(-90 186.3 122)">22.5+0.3</text>
<text x="528" y="124" transform="rotate(-90 528 124)">+0.1</text>
<text x="311.4" y="130.3">DETAIL</text>
<text x="336.9" y="130.3">B</text>
<text x="284.5" y="136" transform="rotate(-90 284.5 136)">5.8</text>
<text x="292.7" y="135.6">SCALE/ÉCHELLE</text>
<text x="349.2" y="135.6">1:1</text>
<text x="416.3" y="137.4" transform="rotate(-90 416.3 137.4)">10</text>
<text x="472.1" y="132.2">2-O15</text>
<text x="532.6" y="134.9" transform="rotate(-90 532.6 134.9)">3.5+0.2</text>
<text x="295.5" y="149.6">TYP_AT_TWO_PLACES</text>
<text x="432.7" y="146.7">SECTION</text>
<text x="463.7" y="146.7">A-A</text>
<text x="421.4" y="151.9">SCALE/ÉCHELLE</text>
<text x="478" y="151.9">1:2</text>
<text x="90.3" y="159.3">A</text>
<text x="158" y="159.3">A</text>
<text x="76" y="165" transform="rotate(-90 76 165)">35±0.1</text>
<text x="121.6" y="170.9">B</text>
<text x="155.6" y="171.1">10</text>
<text x="167.7" y="171.1">x</text>
<text x="175.5" y="171.1">45°</text>
<text x="165" y="176.4">TYP</text>
<text x="208.2" y="182.8" transform="rotate(-90 208.2 182.8)">+0.2</text>
<text x="62.2" y="190.8">47.5±0.02</text>
<text x="183.8" y="189.1" transform="rotate(28 183.8 189.1)">+0.1</text>
<text x="212.8" y="197.6" transform="rotate(-90 212.8 197.6)">22.5+0.3</text>
<text x="336" y="194.7">#</text>
<text x="344.5" y="194.7">NOTE</text>
<text x="364.7" y="194.7">:</text>
<text x="371.1" y="194.7">USE</text>
<text x="387.5" y="194.7">THREADED</text>
<text x="423.4" y="194.7">INSERTS</text>
<text x="452.8" y="194.7">FOR</text>
<text x="468.9" y="194.7">ALL</text>
<text x="483.9" y="194.7">TAPPING</text>
<text x="513.7" y="194.7">HOLE.</text>
<text x="100.8" y="200.8">20</text>
<text x="119.6" y="200.8">55</text>
<text x="140.8" y="201">30</text>
<text x="42.2" y="215.6" transform="rotate(-90 42.2 215.6)">61.45±0.05</text>
<text x="93.4" y="212.4">SCALE/ÉCHELLE</text>
<text x="150" y="212.4">1:2</text>
<text x="202.8" y="235.7" transform="rotate(-22 202.8 235.7)">DEEP</text>
<text x="86.5" y="243.2">10</text>
<text x="111.7" y="243.2">75±0.2</text>
<text x="184.5" y="243.3" transform="rotate(-22 184.5 243.3)">x</text>
<text x="191.7" y="240.3" transform="rotate(-22 191.7 240.3)">20</text>
<text x="159.8" y="253.6" transform="rotate(-22 159.8 253.6)">2-OM8</text>
<text x="80.7" y="292.3" transform="rotate(-90 80.7 292.3)">17.5</text>
<text x="279.7" y="289.2">SCALE/ÉCHELLE</text>
<text x="336.2" y="289.2">1:1.25</text>
<text x="90.5" y="296.8">SCALE/ÉCHELLE</text>
<text x="147.1" y="296.8">1:2</text>
<text x="237.5" y="317.8">NOTE</text>
<text x="257.7" y="317.8">:</text>
<text x="264.1" y="317.8">(English)</text>
<text x="237.5" y="323">#</text>
<text x="246.1" y="323">MATERIAL:</text>
<text x="281.5" y="323">Aluminum,</text>
<text x="319.8" y="323">HE30/6082</text>
<text x="34.4" y="327.6">NOTE</text>
<text x="54.6" y="327.6">:-(English)</text>
<text x="237.5" y="328.3">#</text>
<text x="246.1" y="328.3">FINISH:</text>
<text x="272.5" y="328.3">SELF-ANODIZING</text>
<text x="34.4" y="332.9">DEBURR</text>
<text x="62.8" y="332.9">ALL</text>
<text x="77.7" y="332.9">UNSPECIFIED</text>
<text x="121.9" y="332.9">HOLES</text>
<text x="146" y="332.9">AND</text>
<text x="162.7" y="332.9">SHARP</text>
<text x="187.1" y="332.9">EDGES.</text>
<text x="237.5" y="333.5">#</text>
<text x="246.1" y="333.5">MACHINING:</text>
<text x="237.5" y="338.8">#</text>
<text x="246.1" y="338.8">WEIGHT(Kg</text>
<text x="284" y="338.8">):</text>
<text x="293.3" y="338.8">0.49</text>
<text x="311.6" y="338.8">kg</text>
<text x="34.4" y="343.4">NOTE</text>
<text x="54.6" y="343.4">:-(French)</text>
<text x="34.4" y="348.6">ÉBAVUREZ</text>
<text x="38.6" y="353.9">ET</text>
<text x="49.9" y="353.9">LES</text>
<text x="65.3" y="353.9">BORDS</text>
<text x="70.4" y="348.6">TOUS</text>
<text x="89.9" y="353.9">TRANCHANTS.</text>
<text x="90.7" y="348.6">LES</text>
<text x="106" y="348.6">TROUS</text>
<text x="130.3" y="348.6">NON</text>
<text x="147.7" y="348.6">SPÉCIFIÉS</text>
<text x="237.5" y="349.3">NOTE</text>
<text x="257.7" y="349.3">:-(French)</text>
<text x="237.5" y="354.5">#</text>
<text x="237.5" y="359.8">#</text>
<text x="246.1" y="359.8">FINITION</text>
<text x="246.1" y="354.5">MATÉRIEL</text>
<text x="275.9" y="359.8">:</text>
<text x="279.2" y="354.5">:</text>
<text x="285.6" y="354.5">Aluminum,</text>
<text x="286.5" y="359.8">SELF-ANODIZING</text>
<text x="323.8" y="354.5">HE30/6082</text>
<text x="237.5" y="365">#</text>
<text x="246.1" y="365">MACHINES</text>
<text x="281.5" y="365">:</text>
<text x="237.5" y="370.3">#</text>
<text x="246.1" y="370.3">POIDS</text>
<text x="268.5" y="370.3">(Kg):</text>
<text x="288.8" y="370.3">0.49</text>
<text x="307.1" y="370.3">kg</text>
</g>
<text font-size="5.6" x="470.5" y="365.5">WIPRO PARI GROUP</text>
<g font-size="5.4">
<text x="498.7" y="79.2">n</text>
<text x="168.7" y="86.9" transform="rotate(-43 168.7 86.9)">O 48+0.05</text>
<text x="179" y="85.6" transform="rotate(-45 179 85.6)">i 0.05 A</text>
<text x="482.2" y="112.1">O9THRU</text>
<text x="161.6" y="189.4" transform="rotate(28 161.6 189.4)">i 0.05 A</text>
<text x="168.7" y="186.2" transform="rotate(28 168.7 186.2)">O 48+0.05</text>
</g>
<g font-size="4.9">
<text x="30" y="6.9">1</text>
<text x="76.7" y="6.9">2</text>
<text x="127" y="6.9">3</text>
<text x="176.5" y="6.9">4</text>
<text x="226.7" y="6.9">5</text>
<text x="275.4" y="6.9">6</text>
<text x="326.4" y="6.9">7</text>
<text x="375" y="6.9">8</text>
<text x="425.8" y="6.9">9</text>
<text x="473.9" y="7.3">10</text>
<text x="524.3" y="6.9">11</text>
<text x="570.2" y="6.9">12</text>
<text x="13.6" y="35.1">H</text>
<text x="587.6" y="35.1">H</text>
<text x="13.2" y="87.5">G</text>
<text x="587.2" y="87.5">G</text>
<text x="13.2" y="137">F</text>
<text x="587.2" y="137">F</text>
<text x="13.2" y="187.6">E</text>
<text x="587.2" y="187.6">E</text>
<text x="13.2" y="237">D</text>
<text x="587.2" y="237">D</text>
<text x="13.4" y="287.1">C</text>
<text x="587.4" y="287.1">C</text>
<text x="13.4" y="336.2">B</text>
<text x="587.4" y="336.2">B</text>
<text x="13.4" y="389.3">A</text>
<text x="587.4" y="389.3">A</text>
<text x="30" y="416.9">1</text>
<text x="76.7" y="416.9">2</text>
<text x="127" y="416.9">3</text>
<text x="176.5" y="416.9">4</text>
<text x="226.7" y="416.9">5</text>
<text x="275.4" y="416.9">6</text>
<text x="326.4" y="416.9">7</text>
<text x="375" y="416.9">8</text>
<text x="425.8" y="416.9">9</text>
<text x="473.9" y="417.3">10</text>
<text x="524.3" y="416.9">11</text>
<text x="570.2" y="416.9">12</text>
</g>
<g font-size="4.2">
<text x="423.7" y="14.3">NOTE : STANDARD FASTENER TORQUE AS PER STD-DES-01-00</text>
<text x="553.8" y="14">FR-DES-006-00</text>
<text x="21.1" y="404.3">NOTE FOR WIPRO PARI DESIGN -REF. ONLY</text>
<text x="45.7" y="408.8">WEAR DETAILS : NA</text>
</g>
<g font-size="3.9">
<text x="400" y="357.1">REVISION</text>
<text x="455.9" y="357.1">DESCRIPTION</text>
<text x="526.4" y="357.1">DATE</text>
<text x="540" y="357.1">DRN.BY</text>
<text x="357.8" y="383.3">RESERVED</text>
<text x="382.3" y="383.3">SPACE</text>
<text x="357.8" y="388.9">FOR</text>
<text x="357.8" y="394.5">CONTROLLED</text>
<text x="387.8" y="394.5">COPY</text>
<text x="357.8" y="400">STAMP</text>
</g>
<text font-size="3.6" x="469" y="376.1">CLAMP PLATE FOR 120mm SOCKET</text>
<text font-size="3.5" x="402.4" y="373.3">www.wipropari.com</text>
<g font-size="3.1">
<text x="565.1" y="353.5">LIMITS</text>
<text x="562" y="371.7">DRAWING TYPE</text>
<text x="437" y="372.3">DESCRIPTION</text>
<text x="436.5" y="380.8">SURFACE AREA</text>
<text x="453.3" y="380.8">SURFACE TREATMENT</text>
<text x="489.7" y="380.8">MACHINING</text>
<text x="509.5" y="380.8">DESIGN UNIT</text>
<text x="530.6" y="380.8">DESIGN UNIT CD.</text>
<text x="558" y="380.6">TEAM NO.</text>
<text x="570.3" y="380.7">SHEET SIZE</text>
<text x="575.6" y="386.1">A2</text>
<text x="436.4" y="391.1">REFERENCE DWG.</text>
<text x="437.8" y="395.5">DRN.BY</text>
<text x="451.4" y="395.4">CHKD.BY</text>
<text x="466.6" y="395.5">APPD.BY</text>
<text x="486.7" y="395.4">MATERIAL</text>
<text x="488.9" y="390.9">PART CLASS.</text>
<text x="515.6" y="390.9">HEAT TREATMENT</text>
<text x="519.6" y="395.9">DRG./PART CODE</text>
<text x="558.9" y="395.5">REV.</text>
<text x="571.4" y="395.6">SCALE</text>
<text x="484.3" y="404.2">NET WEIGHT-Kg</text>
<text x="571.4" y="404.7">SHEET</text>
</g>
<text font-size="3" x="579.5" y="230.1">°</text>
<g font-size="2.8">
<text x="299.1" y="332.1">3.2</text>
<text x="560.4" y="357.7">Gen Tol.: IS 2102</text>
<text x="306.7" y="363.6">3.2</text>
<text x="399.1" y="376.6">1.ALL DIMENSIONS ARE</text>
<text x="399" y="382.7">2.DO NOT SCALE</text>
<text x="399" y="388.7">3.IF IN DOUBT ,</text>
<text x="399" y="395.4">LOCATION :</text>
<text x="420.5" y="396">PUNE</text>
<text x="404.2" y="402">ALL RIGHTS OF REPRODUCTION &amp;</text>
<text x="437.5" y="401.2">4476(SZ)</text>
<text x="454.4" y="401.2">4785</text>
<text x="469.5" y="401.2">4785</text>
<text x="404.7" y="405.4">DISTRIBUTION ARE RESERVED</text>
<text x="315" y="411.8">(</text>
<text x="324.8" y="411.8">)</text>
</g>
<g font-size="2.7">
<text x="564.6" y="376.2">MACHINING</text>
<text x="399.9" y="379.7">IN mm</text>
<text x="399.7" y="385.7">DRAWING.</text>
<text x="436.9" y="385.4">43.71 in^2</text>
<text x="471.4" y="385.5">#</text>
<text x="498.9" y="385">#</text>
<text x="513.6" y="385.3">WPES</text>
<text x="537.3" y="385.1">0300</text>
<text x="559.7" y="385.1">PL-02</text>
<text x="399.7" y="391.8">ASK TEAM MEMBER</text>
<text x="466.6" y="391.2">P23Y5B151053</text>
<text x="508.7" y="391.2">B</text>
<text x="560.1" y="391.1">NA</text>
<text x="493.4" y="399.5">#</text>
<text x="572.8" y="399.7">1 : 2</text>
<text x="400.1" y="402.5">C</text>
<text x="436.6" y="408.7">09/05/2025</text>
<text x="450.9" y="408.8">09/05/2025</text>
<text x="466" y="408.9">09/05/2025</text>
<text x="489.6" y="408.5">0.49 kg</text>
<text x="571.4" y="408.7">1 OF 1</text>
</g>
<g font-size="2.5">
<text x="554.9" y="218.3">DEBURR AND REMOVE SHARP</text>
<text x="555.2" y="221">EDGES UNLESS SHARP EDGE</text>
<text x="556.1" y="227.1">UNSP.RADII</text>
<text x="556.8" y="223.8">REQUIREMENT SPECIFIED</text>
<text x="571.4" y="226.9">UNSP.CHF.</text>
<text x="559.2" y="229.9">0.5 R</text>
<text x="572.3" y="230.1">0.5 X 45</text>
<text x="559.8" y="238">UP TO 10</text>
<text x="576.1" y="238.1">±1.5°</text>
<text x="558.5" y="242.2">10 UP TO 50</text>
<text x="575.5" y="242.3">±0°50'</text>
<text x="557.4" y="250.7">120 UP TO 400</text>
<text x="557.9" y="246.5">50 UP TO 120</text>
<text x="575.5" y="250.7">±0°15'</text>
<text x="575.5" y="246.5">±0°25'</text>
<text x="558.7" y="259.4">0.5 UP TO 3</text>
<text x="559.5" y="263.7">3 UP TO 6</text>
<text x="576.6" y="263.6">±0.2</text>
<text x="576.6" y="259.4">±0.1</text>
<text x="559" y="267.9">6 UP TO 30</text>
<text x="576.6" y="267.9">±0.5</text>
<text x="557.8" y="272.2">30 UP TO 120</text>
<text x="576.6" y="272.2">±0.8</text>
<text x="556.9" y="280.7">315 UP TO 1000</text>
<text x="557.3" y="276.4">120 UP TO 315</text>
<text x="576.6" y="276.4">±1.2</text>
<text x="577.7" y="280.7">±2</text>
<text x="556.4" y="284.9">1000 UP TO 2000</text>
<text x="577.6" y="284.9">±3</text>
<text x="558.9" y="289.2">OVER 2000</text>
<text x="577.7" y="289.3">±4</text>
<text x="560" y="297.9">UP TO 10</text>
<text x="577.1" y="297.9">±1°</text>
<text x="558.5" y="302.1">10 UP TO 50</text>
<text x="575.5" y="302.1">±0°30'</text>
<text x="557.4" y="310.6">120 UP TO 400</text>
<text x="558.2" y="306.3">50 UP TO 120</text>
<text x="575.5" y="310.6">±0°10'</text>
<text x="575.5" y="306.4">±0°20'</text>
<text x="558.8" y="319.2">0.5 UP TO 3</text>
<text x="559.4" y="323.4">3 UP TO 6</text>
<text x="576.6" y="319.2">±0.1</text>
<text x="576.6" y="323.5">±0.1</text>
<text x="558.9" y="327.7">6 UP TO 30</text>
<text x="576.7" y="327.7">±0.2</text>
<text x="557.8" y="332">30 UP TO 120</text>
<text x="576.6" y="332">±0.3</text>
<text x="556.8" y="340.5">315 UP TO 1000</text>
<text x="557.3" y="336.3">120 UP TO 315</text>
<text x="576.6" y="336.3">±0.5</text>
<text x="576.6" y="340.5">±0.8</text>
<text x="415.2" y="346.4">.</text>
<text x="530.3" y="346.5">.</text>
<text x="545.9" y="346.4">.</text>
<text x="556.2" y="344.7">1000 UP TO 2000</text>
<text x="576.6" y="344.7">±1.2</text>
<text x="415.2" y="351.5">.</text>
<text x="530" y="351.3">.</text>
<text x="545.9" y="351.4">.</text>
<text x="558.9" y="349">OVER 2000</text>
<text x="577.6" y="349">±2</text>
</g>
<g font-size="2.4">
<text x="7.7" y="381.5" transform="rotate(-90 7.7 381.5)">Uploading\2022-23\P23Y5\P23Y5B151068.dft</text>
<text x="7.7" y="409.8" transform="rotate(-90 7.7 409.8)">\\SRV01043\ExDM</text>
</g>
<g font-size="2.1">
<text x="558.5" y="232.4">UNSPECIFIED TOL.(FAB)</text>
<text x="559.5" y="234.7">FOR ANGULAR IN mm.</text>
<text x="558.6" y="253.9">UNSPECIFIED TOL.(FAB)</text>
<text x="560.7" y="256.3">FOR LINEAR IN mm.</text>
<text x="558.7" y="292.3">UNSPECIFIED TOL.(M/C)</text>
<text x="559.6" y="294.7">FOR ANGULAR IN mm.</text>
<text x="558.7" y="313.7">UNSPECIFIED TOL.(M/C)</text>
<text x="560.6" y="316.1">FOR LINEAR IN mm.</text>
</g>
</svg>
